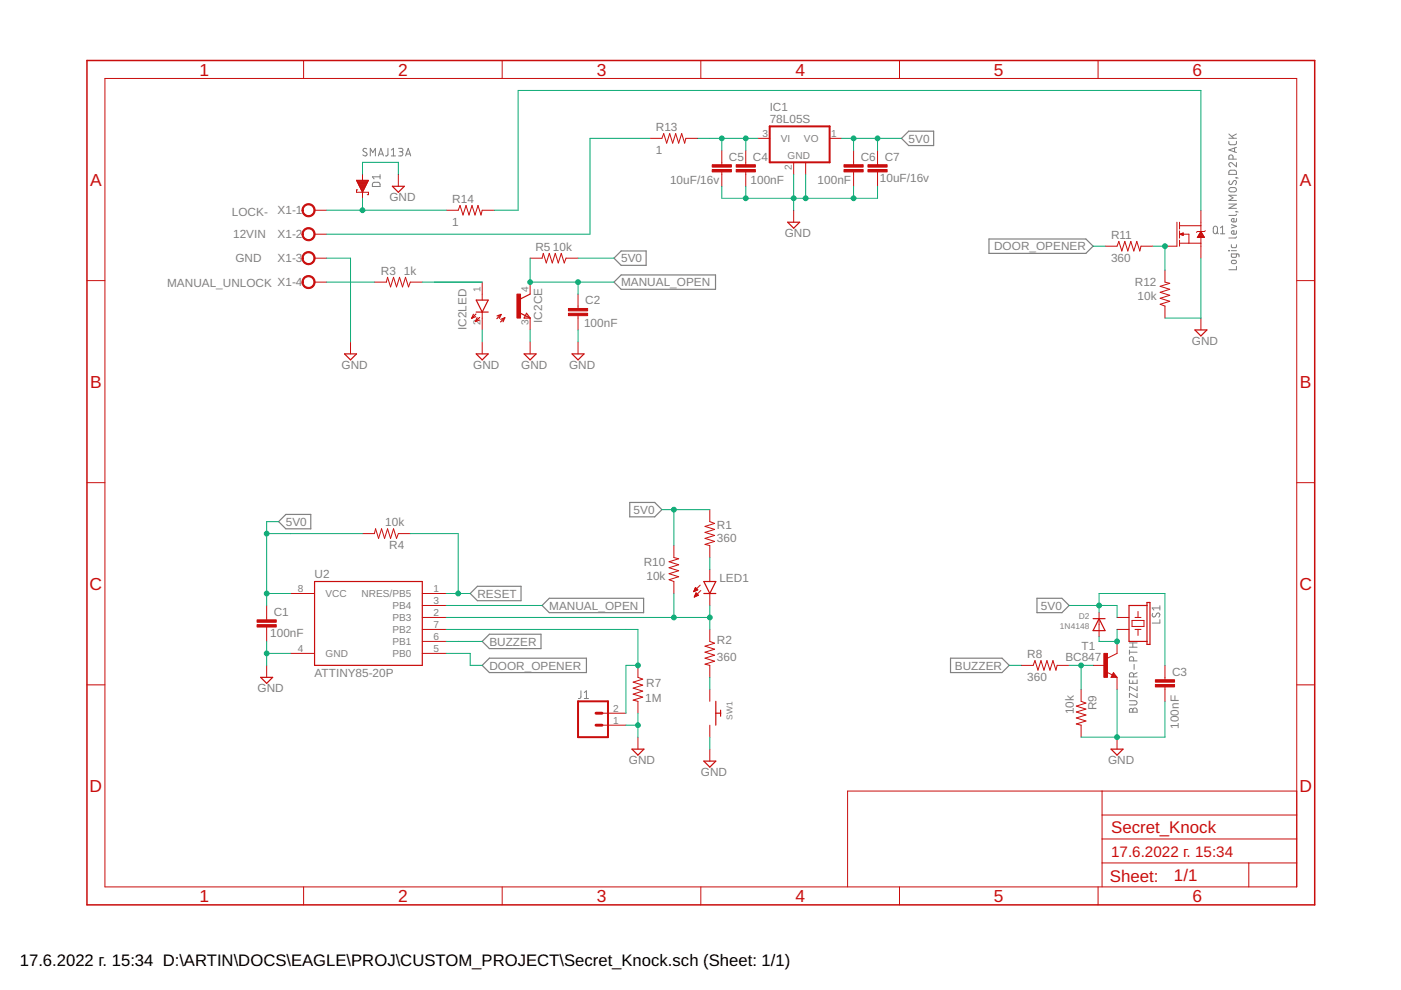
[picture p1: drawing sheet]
<svg xmlns="http://www.w3.org/2000/svg" width="297mm" height="210mm" viewBox="0 0 297 210" stroke-linecap="round" stroke-linejoin="round" font-family="sans-serif">
<g fill="none" stroke="#808080" stroke-width=".21">
<path d="M77.7 31.6a.42 .42 0 0 0-.5-.1 .42 .42 0 0 0-.2 .5l.6 .4a.38 .38 0 0 1 .2 .5 .38 .38 0 0 1-.5 .1l-.4-.1M78.5 33.1v-1.6l.5 .8 .6-.8v1.6M79.1 38.8l1.2-.1 .2 .2 .1 .6h-1.6zM80.2 33.1l.6-1.6 .5 1.6M80.3 32.7h.9M80.6 37v.9M80.6 37.5h-1.6l.3 .4M82.3 31.5l-.1 1.4-.5 .2M83 33.1h.9M83 31.8l.4-.3v1.6M84.5 31.5h.6a.36 .36 0 0 1 .3 .3 .36 .36 0 0 1-.3 .4h-.4M85 32.2a.44 .44 0 0 1 .4 .4 .44 .44 0 0 1-.4 .5h-.5"/>
<path d="M86 33.1l.6-1.6 .5 1.6M86.1 32.7h.9M260.5 30l.1 .5 .3 .2 1-.1 .2-.1v-.5M260.5 29.3h1.6M260.5 28.4l1 .9M260.7 39.9l1-.1a.46 .46 0 0 1 .4 .4 .46 .46 0 0 1-.4 .5l-1-.1-.2-.4zM260.7 38.4a.42 .42 0 0 0-.1 .5 .42 .42 0 0 0 .5 .2l.4-.6a.4 .4 0 0 1 .6-.1 .4 .4 0 0 1-.1 .6l-.1 .2M260.7 36.2l1.2-.1 .2 .3v.6h-1.6zM261.4 33.7v-.4a.44 .44 0 0 0-.4-.5 .44 .44 0 0 0-.5 .5v.4h1.6M261.7 31.4v.8M262.1 37.6v.1zM262.1 34.5v.9l-.8-.8a.44 .44 0 0 0-.8 .1 .44 .44 0 0 0 .4 .7"/>
<path d="M262.1 37.6l.4 .2M262.1 31.2l-1.6 .6 1.6 .5M262.1 28.4l-.9 .5M257.4 48.1l.3-.2 .3 .2 .1 1a.44 .44 0 0 1-.4 .5 .44 .44 0 0 1-.5-.5zM258 49.2l.3 .4M258.8 48.3l.4-.4v1.7M258.8 49.6h.9M260.5 53.1l.1 .1zM260.5 43.3h1.6l-1.6 .9h1.6M261.1 51.9v.4l.2 .2h.8v-.6M261.1 53.1h1M261.1 47.6l1 .4-1 .3"/>
<path d="M261.2 55.3l.6-.1a.36 .36 0 0 1 .3 .3 .36 .36 0 0 1-.3 .4l-.6-.1zM262.1 44.8v.1zM262.1 53.8v.6l-.1 .1-.7 .1-.2-.2v-.6h1.3l.3 .2v.5M262.1 50.2l-.2 .3h-1.4M262.1 48.9v.7l-.7 .1a.38 .38 0 0 1-.3-.5 .38 .38 0 0 1 .5-.3v.8M262.1 46.3v.7l-.7 .1a.38 .38 0 0 1-.3-.5 .38 .38 0 0 1 .5-.3v.8M262.1 45.4l-.2 .3h-1.4M262.1 56.5v.7h-1.6M262.1 44.8l.4 .2M262.1 41.4h-1.6l.9 .6-.9 .5h1.6M239.5 137.8v.9M239.5 138.3h1.6"/>
<path d="M239.5 137.2h1.6M239.5 136.3h1.6M240.2 136.3v.9M244.4 130a.41 .41 0 0 0-.1 .7 .41 .41 0 0 0 .7-.1l.2-.5a.41 .41 0 0 1 .7 0 .41 .41 0 0 1-.1 .6l-.1 .2M245.9 131.4v.7h-1.6M245.9 128.4v.9M245.9 128.9h-1.6l.3 .4M123.2 146.5l-.1 1.4-.1 .2h-.4M123.9 148.1h.9M123.9 146.8l.4-.3v1.6M239.5 148.6h1.1a.44 .44 0 0 1 .5 .4 .44 .44 0 0 1-.5 .5h-1.1M239.5 144.1v.8h1.6v-.8"/>
<path d="M239.6 150.3l.3-.1 .3 .4a.46 .46 0 0 1 .4-.5 .46 .46 0 0 1 .5 .5v.4h-1.6zM240.2 144.3v.6M240.2 150.6v.4M240.3 143.5v-.4a.44 .44 0 0 0-.4-.5 .44 .44 0 0 0-.4 .5v.4h1.6M240.3 140.1v-.4a.44 .44 0 0 0-.4-.5 .44 .44 0 0 0-.4 .5v.4h1.6M240.5 140.9v1M241.1 145.5v1l-1.6-1v1M241.1 147v.9l-1.6-.9v.9M241.1 142.6l-.8 .4"/>
</g>
<path d="M192.7 27.8h5.3v3.1h-5.3l-1.6-1.6zM131.7 53.2h5.3v3.1h-5.3l-1.5-1.6zM131.7 58.3h20v3h-20l-1.5-1.5zM209.7 50.7h20.5l1.6 1.5-1.6 1.5h-20.5zM59.1 110.6l1.5-1.5h5.3v3h-5.3zM133.5 106.5h5.3l1.5 1.6-1.5 1.5h-5.3zM99.7 125.8l1.5-1.5h9.3v3.1h-9.3zM102.2 136l1.6-1.5h10.9v3h-10.9zM114.9 128.4l1.6-1.5h20v3h-20zM201.5 139.6h10.9l1.6 1.5-1.6 1.5h-10.9zM219.9 126.9h5.2l1.6 1.5-1.6 1.5h-5.2zM102.2 141.1l1.6-1.5h20.5v3h-20.5z" fill="none" stroke="#808080" stroke-width=".25"/>
<g fill="none" stroke="#c90d0c" stroke-width=".25">
<path d="M83.2 39.5h2.5l-1.2 1.3zM167 47.1h2.5l-1.2 1.3zM73 75h2.6l-1.3 1.3zM100.4 66.6l-.4 .9M100.8 67.1l-.8 .4M100.9 66.6l-.9 .9M101 75h2.5l-1.3 1.3zM101 63.6h2.5l-1.3 2.6zM101 66.2h2.5M101.2 67.4l-.4 .8M101.6 67.9l-.8 .3M101.7 67.3l-.9 .9"/>
<path d="M106.2 66.7l-.9 .9M106.2 66.7l-.8 .3M106.2 66.7l-.3 .8M107 67.4l-.9 .9M107 67.4l-.8 .3M107 67.4l-.3 .8M110.4 66.4l2 1M111.1 75h2.6l-1.3 1.3zM111.6 66.4l.8 1h-1.3zM112.4 62.4l-2 1M121.3 75h2.5l-1.2 1.3zM253.3 70h2.6l-1.3 1.2z"/>
<path d="M66.7 123.3h22.8v17.8h-22.8zM149.2 123.3h2.6l-1.3 2.5zM149.2 125.8h2.6M231.8 131.2h2.5M233 131.2l1.3 2.5h-2.5zM243.2 128.4h-3.8v7.6h3.8M243.2 127.7h.6v8.9h-.6zM55.3 143.6h2.5l-1.3 1.3zM134 158.8h2.5l-1.2 1.3zM151.8 148.7v5.1M151.8 151.2h1M152.8 150.6v1.2"/>
<path d="M235.6 158.8h2.5l-1.3 1.3zM236.1 143.1l.1 .3h-.4l.3-.5 .5 .6h-.8M149.2 161.4h2.6l-1.3 1.2z"/>
</g>
<g fill="none" stroke="#c90d0c" stroke-width=".21">
<path d="M22.2 16.6h252.7v171.4h-252.7zM64.4 12.8v3.8M106.5 12.8v3.8M148.6 12.8v3.8M190.7 12.8v3.8M232.8 12.8v3.8M75.6 38.2h2.5l-1.2 2.6zM75.6 38.3h2.5M75.7 38.4h2.3M75.7 38.6h2.3M75.8 38.7h2.1M75.9 38.8h1.9"/>
<path d="M75.9 38.9h1.9M76 39h1.7M76.1 39.2h1.5M76.1 39.3h1.5M76.2 39.4h1.3M76.2 39.5h1.3M76.3 39.6h1.1M76.3 39.8h1M76.4 39.9h.9M76.9 37v1.2M84.5 37v2.5M137.8 29.3h2.5l.4-1 .7 2.1 .6-2.1 .6 2.1 .7-2.1 .6 2.1 .6-2.1 .7 2.1 .2-1.1h2.6"/>
<path d="M153 31.9v3M153 36.4v3.1M158.1 31.9v3M158.1 36.4v3.1M160.7 29.3h2.5M168.3 34.4v2.6M170.8 34.4v2.6M175.9 29.3h2.5M181 31.9v3M181 36.4v3.1M186.1 31.9v3M186.1 36.4v3.1"/>
<path d="M18.4 59.5h3.8M66.7 54.7h2.5M66.7 44.6h2.5M66.7 49.7h2.5M66.7 59.8h2.5M75.8 40.3h-.2v.5h2.5v.5h-.2M76.5 40h.7M76.5 40.1h.7M76.6 40.2h.5M76.6 40.4h.4M76.7 40.5h.3M76.8 40.6h.1"/>
<path d="M76.8 40.7h.1M76.9 40.8v1.2M79.4 59.8h2.5l.3-1 .6 2 .6-2 .7 2 .6-2 .6 2 .7-2 .6 2 .4-1h2.5M94.6 44.6h2.6l.3-1 .7 2 .6-2 .6 2 .7-2 .6 2 .6-2 .7 2 .2-1h2.6M102.2 59.8v3.8M112.4 54.7h2.5l.3-1 .6 2.1 .7-2.1 .6 2.1 .6-2.1 .7 2.1 .6-2.1 .6 2.1 .4-1.1h2.6M112.4 59.8v2.6M168.3 44.6v2.5M234.3 52.2h2.5l.4-1 .6 2 .7-2 .6 2 .7-2 .6 2 .6-2 .7 2 .2-1h2.6M247 57.3v2.5l1 .3-2 .6 2 .6-2 .7 2 .6-2 .6 2 .7-2 .6 1 .4v2.5M249.5 47.1v5.1h-2.5M250.1 47.1v1.5"/>
<path d="M250.1 49v1.5M250.1 50.9v1.3M250.1 51.6h4.5M250.1 47.9h4.5M250.1 49.7l.7-.3v.5zM250.1 49.7h2v1.9M250.4 49.5h.4M250.5 49.8h.3M250.8 49.9h.1M250.8 49.4h.1M253.9 50.2h1.4M254 50.1h1.2"/>
<path d="M254.1 50h1.1M254.1 49.9h1M254.2 49.8h.8M254.3 49.7h.7M254.4 49.5h.5M254.4 49.4h.4M254.5 49.3h.2M254.6 49.2h.1M254.6 44.6v4.5M254.6 50.4v4.3M254.6 49.1l.8 1.3h-1.5zM255.5 48.9l-.1 .2h-1.5l-.2 .2"/>
<path d="M274.9 59.5h3.8M74.3 72.5v2.5M102.2 66.2v3.8M102.2 72.5v2.5M112.4 67.4v2.6M112.4 72.5v2.5M122.6 62.4v3M122.6 66.9v3.1M122.6 72.5v2.5M254.6 67.4v2.6M18.4 102.3h3.8M76.9 113.1h2.5l.2-1 .7 2.1 .6-2.1 .6 2.1 .7-2.1 .6 2.1 .6-2.1 .7 2.1 .4-1.1h2.5"/>
<path d="M142.9 115.7v2.5l1 .3-2 .6 2 .6-2 .7 2 .6-2 .6 2 .7-2 .6 1 .4v2.5M150.5 108.1v2.5l1 .4-2 .6 2 .6-2 .7 2 .6-2 .7 2 .6-2 .6 1 .3v2.5M274.9 102.3h3.8M56.5 128.4v3M56.5 132.9v3.1M61.6 138.5h5.1M61.6 125.8h5.1M89.5 138.5h5.1M89.5 136h5.1M89.5 133.5h5.1M89.5 130.9h5.1M89.5 128.4h5.1"/>
<path d="M89.5 125.8h5.1M147.1 125.4h.1M147.1 125.3h.4M147.2 125.2h.5M147.2 125h.7M147.2 126.5h.2M147.3 124.9h.5M147.3 126.4h.4M147.3 124.8h.4M147.3 126.2h.7M147.4 124.7h.2M147.4 126.1h.6"/>
<path d="M147.4 124.6l.6 .5-.9 .4zM147.4 126h.5M147.5 125.9h.2M147.6 125.8h.1M147.6 125.7l-.4 .9M147.6 125.7l.5 .5-.9 .4M148.5 124.1l-1.4 1.4M148.6 125.2l-1.4 1.4M150.5 120.8v2.5M150.5 125.8v2.6M150.5 133.5v2.5l1 .4-2 .6 2 .6-2 .7 2 .6-2 .7 2 .6-2 .6 1 .3v2.5M233 129.9v5.1"/>
<path d="M236.8 133.5h2.6M236.8 130.9h2.6M236.8 136v2.5l-2 1.1M240 131.6h2.5v1.2h-2.5zM240.6 133.5h1.3M240.6 130.9h1.3M241.3 129.6v1.3M241.3 133.5v1.2M18.4 145.2h3.8M56.5 141.1v2.5M127.6 153.8h5.1M127.6 151.2h5.1"/>
<path d="M135.3 141.1v2.5l1 .4-2.1 .6 2.1 .7-2.1 .6 2.1 .6-2.1 .7 2.1 .6-2.1 .6 1.1 .3v2.5M135.3 156.3v2.5M150.5 146.2v2.5M150.5 153.8v2.5M150.5 158.8v2.6M216.5 141.1h2.6l.3-1 .7 2 .6-2 .6 2 .7-2 .6 2 .6-2 .7 2 .2-1h2.6M229.2 146.2v2.5l1 .4-2 .6 2 .6-2 .7 2 .6-2 .6 2 .7-2 .6 1 .3v2.5M231.8 141.1h2.5M234.6 142.5l1.2 .6M236.1 142.6l.7 1h-1.2zM236.8 143.6v2.6M236.8 156.3v2.5"/>
<path d="M247 141.1v3M247 145.6v3.1M274.9 145.2h3.8M233.7 167.7v20.3M233.7 177.9h41.2M233.7 172.8h41.2M274.9 167.7h-95.2v20.3M64.4 188v3.9M106.5 188v3.9M148.6 188v3.9M190.7 188v3.9M232.8 188v3.9"/>
<path d="M233.7 183h41.2M264.8 183v5"/>
</g>
<g fill="#c90d0c" stroke="#c90d0c" stroke-width=".21">
<path d="M54.5 132.4h4.1v.5h-4.1z"/>
<path d="M54.5 131.4h4.1v.5h-4.1z"/>
<path d="M120.5 66.4h4.1v.5h-4.1z"/>
<path d="M120.5 65.4h4.1v.5h-4.1z"/>
<path d="M234 138.5h.8v5.1h-.8z"/>
<path d="M245 145.1h4v.5h-4z"/>
<path d="M245 144.1h4v.5h-4z"/>
<path d="M156.1 35.9h4v.5h-4z"/>
<path d="M156.1 34.9h4v.5h-4z"/>
<path d="M151 35.9h4.1v.5h-4.1z"/>
<path d="M151 34.9h4.1v.5h-4.1z"/>
<path d="M178.9 35.9h4.1v.5h-4.1z"/>
<path d="M178.9 34.9h4.1v.5h-4.1z"/>
<path d="M184 35.9h4.1v.5h-4.1z"/>
<path d="M184 34.9h4.1v.5h-4.1z"/>
<path d="M109.6 62.4h.8v5h-.8z"/>
</g>
<path d="M163.2 26.8h12.7v7.6h-12.7zM122.6 148.7h6.3v7.6h-6.3z" fill="none" stroke="#c90d0c" stroke-width=".42"/>
<path d="M126.4 151.2h1.2M126.4 153.8h1.2" fill="none" stroke="#c90d0c" stroke-width=".61"/>
<g fill="#c90d0c" stroke="#c90d0c" stroke-width=".21">
<path d="M64.4 43.6a1.39 1.39 0 0 1 2.2 .3 1.39 1.39 0 0 1-.8 2 1.39 1.39 0 0 1-1.8-1.3h.3a1.14 1.14 0 0 1 1.7-1 1.14 1.14 0 0 1 .1 1.9 1.14 1.14 0 0 1-1.8-.6v-.3h-.3z" fill-rule="evenodd"/>
<path d="M64.4 48.7a1.39 1.39 0 0 1 2.2 .2 1.39 1.39 0 0 1-.8 2.1 1.39 1.39 0 0 1-1.8-1.3h.3a1.14 1.14 0 0 1 1.7-1 1.14 1.14 0 0 1 .1 1.9 1.14 1.14 0 0 1-1.8-.7v-.2h-.3z" fill-rule="evenodd"/>
<path d="M64.4 53.8a1.4 1.4 0 0 1 2.2 .2 1.4 1.4 0 0 1-.8 2.1 1.4 1.4 0 0 1-1.8-1.4h.3a1.14 1.14 0 0 1 1.7-.9 1.14 1.14 0 0 1 .1 1.9 1.14 1.14 0 0 1-1.8-.7v-.3h-.3z" fill-rule="evenodd"/>
<path d="M64.4 58.8a1.4 1.4 0 0 1 2.2 .3 1.4 1.4 0 0 1-.8 2 1.4 1.4 0 0 1-1.8-1.3h.3a1.14 1.14 0 0 1 1.7-.9 1.14 1.14 0 0 1 .1 1.9 1.14 1.14 0 0 1-1.8-.7v-.3h-.3z" fill-rule="evenodd"/>
</g>
<path d="M18.4 12.8h260.3v179.1h-260.3z" fill="none" stroke="#c90d0c" stroke-width=".32"/>
<g fill="none" stroke="#0dab76" stroke-width=".21">
<path d="M76.9 37v-2.6h7.6v2.6M137.8 29.3h-12.7v20.4h-55.9M148 29.3h12.7M153 39.5v2.5h33.1v-2.5M153 29.3v2.6M158.1 29.3v2.6M158.1 39.5v2.5M168.3 37v7.6M170.8 37v5M178.4 29.3h12.7M181 29.3v2.6M181 39.5v2.5"/>
<path d="M186.1 29.3v2.6M69.2 54.7h5.1v17.8M69.2 44.6h25.4M69.2 59.8h10.2M76.9 42v2.6M89.5 59.8h12.7M104.8 44.6h5.1v-25.4h144.7v25.4M112.4 54.7v5.1h17.8M122.6 54.7h7.6M122.6 59.8v2.6M231.8 52.2h2.5M244.5 52.2h2.5v5.1"/>
<path d="M254.6 54.7v12.7h-7.6M102.2 70v2.5M112.4 70v2.5M122.6 70v2.5M56.5 113.1h20.4M59.1 110.6h-2.6v17.8M87 113.1h10.2v12.7M140.3 108.1h10.2M142.9 108.1v7.6M150.5 118.2v2.6M56.5 136v5.1M56.5 138.5h5.1"/>
<path d="M56.5 125.8h5.1M94.6 138.5h5.1v2.6h2.5M94.6 133.5h40.7v7.6h-2.6v10.1M94.6 125.8h5.1M94.6 128.4h20.3M94.6 136h7.6M94.6 130.9h55.9M142.9 125.8v5.1M150.5 128.4v5.1M226.7 128.4h10.1v2.5M233 129.9v-4.1h14v15.3M236.8 133.5v2.5h-3.8v-1"/>
<path d="M132.7 153.8h2.6M135.3 151.2v5.1M150.5 143.6v2.6M150.5 156.3v2.5M214 141.1h2.5M226.7 141.1h5.1M229.2 141.1v5.1M236.8 146.2v10.1M247 148.7v7.6h-17.8"/>
</g>
<g fill="#0dab76" stroke="#0dab76" stroke-width=".21">
<circle cx="56.5" cy="138.5" r=".51"/>
<circle cx="135.3" cy="153.8" r=".51"/>
<circle cx="236.8" cy="156.3" r=".51"/>
<circle cx="158.1" cy="42" r=".51"/>
<circle cx="168.3" cy="42" r=".51"/>
<circle cx="170.8" cy="42" r=".51"/>
<circle cx="181" cy="42" r=".51"/>
<circle cx="56.5" cy="125.8" r=".51"/>
<circle cx="56.5" cy="113.1" r=".51"/>
<circle cx="142.9" cy="108.1" r=".51"/>
<circle cx="233" cy="128.4" r=".51"/>
<circle cx="186.1" cy="29.3" r=".51"/>
<circle cx="181" cy="29.3" r=".51"/>
<circle cx="135.3" cy="141.1" r=".51"/>
<circle cx="97.2" cy="125.8" r=".51"/>
<circle cx="150.5" cy="130.9" r=".51"/>
<circle cx="142.9" cy="130.9" r=".51"/>
<circle cx="112.4" cy="59.8" r=".51"/>
<circle cx="122.6" cy="59.8" r=".51"/>
<circle cx="236.8" cy="136" r=".51"/>
<circle cx="229.2" cy="141.1" r=".51"/>
<circle cx="247" cy="52.2" r=".51"/>
<circle cx="153" cy="29.3" r=".51"/>
<circle cx="158.1" cy="29.3" r=".51"/>
<circle cx="76.9" cy="44.6" r=".51"/>
</g>
<g font-size="3.7" fill="#c90d0c">
<text x="42.3" y="16">1</text>
<text x="84.4" y="16">2</text>
<text x="126.5" y="16">3</text>
<text x="168.6" y="16">4</text>
<text x="210.7" y="16">5</text>
<text x="252.9" y="16">6</text>
<text x="19.1" y="39.4">A</text>
<text x="275.6" y="39.4">A</text>
<text x="19.1" y="82.2">B</text>
<text x="275.6" y="82.2">B</text>
<text x="19" y="125.1">C</text>
<text x="275.5" y="125.1">C</text>
<text x="19" y="167.9">D</text>
<text x="275.5" y="167.9">D</text>
<text x="42.3" y="191.2">1</text>
<text x="84.4" y="191.2">2</text>
<text x="126.5" y="191.2">3</text>
<text x="168.6" y="191.2">4</text>
<text x="210.7" y="191.2">5</text>
<text x="252.9" y="191.2">6</text>
</g>
<g font-size="3.6" fill="#c90d0c">
<text x="235.6" y="176.6">Secret_Knock</text>
<text x="235.3" y="186.9">Sheet:</text>
<text x="248.9" y="186.8">1/1</text>
</g>
<text font-size="3.5" x="4.2" y="204.7">17.6.2022 г. 15:34 D:\ARTIN\DOCS\EAGLE\PROJ\CUSTOM_PROJECT\Secret_Knock.sch (Sheet: 1/1)</text>
<text font-size="3.2" fill="#c90d0c" x="235.6" y="181.7">17.6.2022 г. 15:34</text>
<g font-size="2.5" fill="#808080">
<text x="163.2" y="23.6">IC1</text>
<text x="139.1" y="27.8">R13</text>
<text x="163.2" y="26.2">78L05S</text>
<text x="139.1" y="32.6">1</text>
<text x="154.6" y="34">C5</text>
<text x="159.6" y="34">C4</text>
<text x="182.5" y="34">C6</text>
<text x="187.6" y="34">C7</text>
<text x="192.6" y="30.2">5V0</text>
<text x="142.1" y="39.1">10uF/16v</text>
<text x="159.1" y="39.1">100nF</text>
<text x="173.3" y="39.1">100nF</text>
<text x="186.6" y="38.6">10uF/16v</text>
<text x="49.2" y="45.8">LOCK-</text>
<text x="58.9" y="45.5">X1-1</text>
<text x="82.6" y="42.7">GND</text>
<text x="95.9" y="47.9">1</text>
<text x="95.9" y="43.1">R14</text>
<text x="49.4" y="50.4">12VIN</text>
<text x="58.9" y="50.5">X1-2</text>
<text x="113.5" y="53.2">R5</text>
<text x="117.2" y="53.2">10k</text>
<text x="166.4" y="50.3">GND</text>
<text x="210.8" y="53.1">DOOR_OPENER</text>
<text x="235.6" y="50.7">R11</text>
<text x="49.9" y="55.5">GND</text>
<text x="58.9" y="55.6">X1-3</text>
<text x="80.8" y="58.3">R3</text>
<text x="85.6" y="58.3">1k</text>
<text x="131.7" y="55.6">5V0</text>
<text x="235.6" y="55.5">360</text>
<text x="35.5" y="60.8">MANUAL_UNLOCK X1-4</text>
<text x="124.1" y="64.5">C2</text>
<text x="131.7" y="60.7">MANUAL_OPEN</text>
<text x="240.6" y="60.5">R12</text>
<text x="241.2" y="63.6">10k</text>
<text x="98.9" y="70" transform="rotate(-90 98.9 70)">IC2LED</text>
<text x="114.9" y="68.4" transform="rotate(-90 114.9 68.4)">IC2CE</text>
<text x="123.8" y="69.3">100nF</text>
<text x="252.7" y="73.1">GND</text>
<text x="72.4" y="78.2">GND</text>
<text x="100.3" y="78.2">GND</text>
<text x="110.5" y="78.2">GND</text>
<text x="120.7" y="78.2">GND</text>
<text x="60.6" y="111.5">5V0</text>
<text x="81.7" y="111.6">10k</text>
<text x="134.3" y="108.9">5V0</text>
<text x="152" y="112.1">R1</text>
<text x="82.5" y="116.4">R4</text>
<text x="136.5" y="120">R10</text>
<text x="152" y="114.9">360</text>
<text x="66.7" y="122.5">U2</text>
<text x="137.1" y="123">10k</text>
<text x="152.5" y="123.3">LED1</text>
<text x="58.1" y="130.5">C1</text>
<text x="101.2" y="126.7">RESET</text>
<text x="116.5" y="129.3">MANUAL_OPEN</text>
<text x="220.7" y="129.3">5V0</text>
<text x="57.3" y="135.1">100nF</text>
<text x="103.8" y="136.9">BUZZER</text>
<text x="152" y="136.5">R2</text>
<text x="229.3" y="137.8">T1</text>
<text x="66.7" y="143.6">ATTINY85-20P</text>
<text x="103.8" y="142">DOOR_OPENER</text>
<text x="152" y="140.1">360</text>
<text x="202.5" y="142">BUZZER</text>
<text x="217.8" y="139.6">R8</text>
<text x="225.9" y="140.1">BC847</text>
<text x="248.5" y="143.2">C3</text>
<text x="54.6" y="146.8">GND</text>
<text x="136.8" y="148.9">1M</text>
<text x="137" y="145.7">R7</text>
<text x="217.8" y="144.4">360</text>
<text x="227.7" y="151.5" transform="rotate(-90 227.7 151.5)">10k</text>
<text x="232.5" y="150.6" transform="rotate(-90 232.5 150.6)">R9</text>
<text x="249.9" y="154.5" transform="rotate(-90 249.9 154.5)">100nF</text>
<text x="133.4" y="162">GND</text>
<text x="148.6" y="164.6">GND</text>
<text x="234.9" y="162">GND</text>
</g>
<g font-size="2.1" fill="#808080">
<text x="161.6" y="29">3</text>
<text x="176.2" y="29">1</text>
<text x="165.5" y="30.1">VI</text>
<text x="167" y="33.7">GND</text>
<text x="167.9" y="36" transform="rotate(-90 167.9 36)">2</text>
<text x="170.5" y="30.1">VO</text>
<text x="101.9" y="62" transform="rotate(-90 101.9 62)">1</text>
<text x="112" y="62" transform="rotate(-90 112 62)">4</text>
<text x="101.9" y="69" transform="rotate(-90 101.9 69)">2</text>
<text x="112" y="69" transform="rotate(-90 112 69)">3</text>
<text x="63.2" y="125.5">8</text>
<text x="91.9" y="125.5">1</text>
<text x="69" y="126.6">VCC</text>
<text x="76.7" y="126.6">NRES/PB5</text>
<text x="83.2" y="131.7">PB3</text>
<text x="83.2" y="129.1">PB4</text>
<text x="91.9" y="130.6">2</text>
<text x="91.9" y="128">3</text>
<text x="83.2" y="136.8">PB1</text>
<text x="83.2" y="134.2">PB2</text>
<text x="91.9" y="135.6">6</text>
<text x="91.9" y="133.1">7</text>
<text x="63.2" y="138.2">4</text>
<text x="69" y="139.3">GND</text>
<text x="83.2" y="139.3">PB0</text>
<text x="91.9" y="138.2">5</text>
<text x="130" y="153.4">1</text>
<text x="130" y="150.9">2</text>
</g>
<g font-size="1.8" fill="#808080">
<text x="228.7" y="131.2">D2</text>
<text x="224.7" y="133.4">1N4148</text>
<text x="155.3" y="152.6" transform="rotate(-90 155.3 152.6)">SW1</text>
</g>
</svg>
